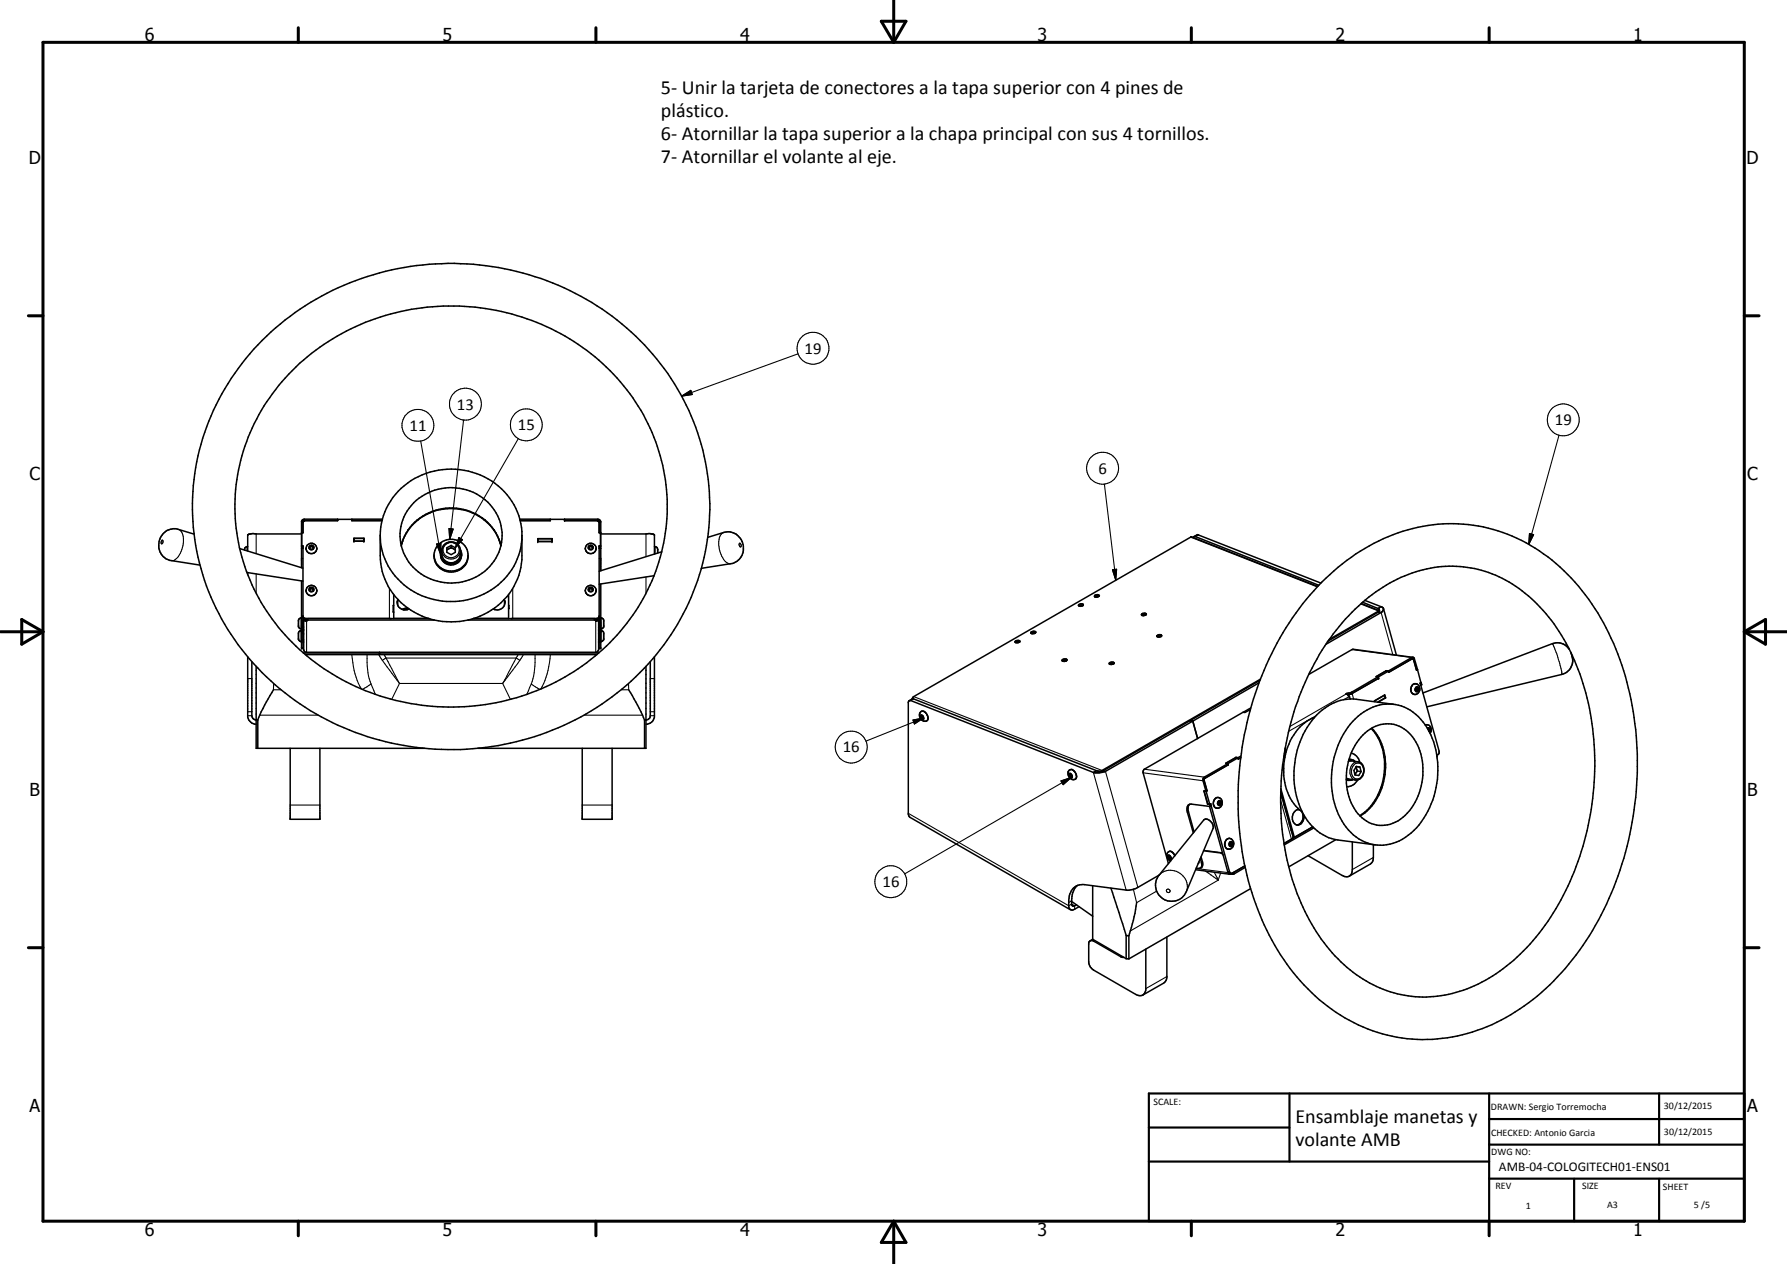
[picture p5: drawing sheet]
<svg xmlns="http://www.w3.org/2000/svg" width="420mm" height="297mm" viewBox="0 0 420 297" stroke-linecap="round" stroke-linejoin="round" font-family="sans-serif">
<g fill="none" stroke="#000" stroke-width=".35">
<path d="M61.6 80a63.6 63.6 0 0 1 86.9-1.9 54.7 54.7 0 0 1-.1 82 63.6 63.6 0 0 1-86.8-2.1 56.2 56.2 0 0 1-13.1-20.3 54.6 54.6 0 0 1 13.1-57.7zM67.9 87.9a53.3 53.3 0 0 1 78 1.8 44.6 44.6 0 0 1-3.3 62.1 53.3 53.3 0 0 1-45.9 13.6 49.9 49.9 0 0 1-38.8-31.2 44.6 44.6 0 0 1 10-46.3zM97.3 118.2a12.3 12.3 0 0 1 20.3 4.6 11.3 11.3 0 0 1-10.6 14.1 11.6 11.6 0 0 1-12.9-12.4 10.7 10.7 0 0 1 3.2-6.3zM45.6 125.5l-3.6-1.1a3.8 3.8 0 0 0-4.6 2.8 3.8 3.8 0 0 0 2.9 4.5l6.7 1.1M56.3 128.9l14.9 4.6M58.1 134.5l13.1 2.1M58.2 134.5v.5M58.2 128.4a.73 .73 0 0 0-.7 .8M58.4 125.6h-.1M70.9 125.5l-11.6-.1-.7 .1-.4 .2v3.8M70.9 125.4h.1M70.9 128.3h.3v24h-.3v-15.8"/>
<path d="M70.9 125.1h.3M70.9 128.9h.3M71.3 122.6l-.1 .2M71.3 122.5l-.1 2.7h-.3v3.1M71.6 122.3l-.3 .2M72.9 128.5l-.1 .3M72.9 128.3v.2M72.9 138.2v.1M72.9 138.3l-.1 .4M73.4 128.4l-.5 .1M73.4 138.3h-.5M73.4 128.3l.3 .3-.2 .4-.4 .1-.3-.4 .1-.4"/>
<path d="M73.4 128.3h-.5M73.4 128.3v.1M73.4 138.1v.2M73.4 128.4l.2 .3M73.4 138.1l.3 .4-.2 .4-.4 .1-.3-.4 .1-.4M73.4 138.1l-.5 .1M73.4 138.3l.2 .3M79.4 122.3h.1M79.4 122v.3M79.4 122v.3h-8l-.1 .2M82.7 122v.3h7.1M82.7 122.3h.1"/>
<path d="M82.8 122v.3M83.2 126.5h2.4v.7h-2.4zM83.2 126.5h2.3v.7M85.5 126.7h.1M89.4 125.8v4.8a15.8 15.8 0 0 0 12.7 15.1M89.4 125.8a16 16 0 0 0 14.6 15.5 16.7 16.7 0 0 0 18.5-12.6l.2-1.9M89.9 122l-18.7 .1-.3 .4v10.9M89.9 122a16.8 16.8 0 0 1 22.1-10.7 15.8 15.8 0 0 1 10.7 13.6v6.6a16.1 16.1 0 0 1-12.6 14.2M89.9 122l-.4 1.9-.1 1.9M92.6 139.7v5.7M94.5 127.6h.1M94.6 127.1h.1"/>
<path d="M94.6 127.2v.1M94.8 126.7l-.5 1.6M94.8 126.7l-.5 1.5M95.9 124.6h.1M95.9 124.6l-1.1 2.1M96 124.5h.1M96 124.6l-1.2 2.1M98.1 122.2h.1M98.1 122.2l-1.2 1.2-1 1.2M98.1 122.2a12.5 12.5 0 0 1 18.1 2.4M98.2 122.2l-1.2 1.1-1 1.3M98.2 122.2a12.6 12.6 0 0 1 15.7 0"/>
<path d="M102.9 128.1a4 4 0 0 1 5.8-.4 4 4 0 0 1 0 5.8 4 4 0 0 1-5.3 0 4 4 0 0 1-.5-5.4zM103.6 130.2a2.4 2.4 0 0 0 2.3 2.6M103.9 129.1a2.22 2.22 0 0 0 1.7 3.4M104.4 128.1a2.24 2.24 0 0 1 2.2-.7 2.24 2.24 0 0 1 1.6 1.8 2.31 2.31 0 0 1-1 2.7 2.31 2.31 0 0 1-2.9-.4 2.99 2.99 0 0 1-.3-2.7zM105.1 128.7l1-.5 .9 .5v1.1l-.9 .5-1-.5zM105.6 132.2v.3M105.6 132.5l.3 .3M105.8 132.2v.3M105.9 132.6v.2M106.1 128.7l-1 .5M106.1 128.2v.5M106.1 128.7l.9 .5"/>
<path d="M108.2 129.1l.3 1.4M108.5 130.5a2.15 2.15 0 0 1-2.5 2.1l-.2-.1M108.5 130.5a2.46 2.46 0 0 1-2.7 2M110.1 130.5a4 4 0 0 1-3.9 3.7 4 4 0 0 1-4.1-3.5M113.9 122.2h.1M113.9 122.2l1.7 1.8 1.4 2M116.1 124.5h.1M116.2 124.6h.1M116.2 124.6l.8 1.4M117 126l.8 2.3M117 126l.8 2.2M117.3 126.8v.1"/>
<path d="M117.4 127l.1 .1M117.6 127.6h.1M119.6 139.7v5.7M122.2 122l18.7 .1 .4 .5v11.6M126.4 126.6h3.4v.7h-3.4zM126.4 126.6h3.4v.7M129.4 122v.3h-7.1M129.4 122.3h.1M129.8 126.8h.1M129.8 126.9h.1M132.7 122v.3l8.1 .1 .1 2.8h.3v3.1M138.6 128.5l-.1 .3"/>
<path d="M138.6 128.3v.2M138.6 138.2v.1M138.6 138.3l-.1 .4M139.1 128.3l.2 .3-.1 .4-.5 .1-.3-.4 .2-.4M139.1 128.3h-.5M139.1 128.4l-.5 .1M139.1 128.3v.1M139.1 138.1v.2M139.1 128.4l.2 .3M139.1 138.1l.2 .4-.1 .4-.5 .1-.3-.4 .2-.4M139.1 138.1l-.5 .1M139.1 138.3h-.5"/>
<path d="M139.1 138.3l.2 .3M140.5 122.3l.4 .3M140.9 125.1h.4M140.9 128.9h.4M141.2 125.4h.1M141.3 125.5l11.6-.1 .7 .1 .3 .2v4.5M141.3 128.3h-.4v24h.4v-15.1M153.7 135.3l-12.8 2M153.9 128.4l.6 .4 .1 1.2M155.6 129.7l-14.7 4.5M166.4 126.3l3.7-1.2a3.6 3.6 0 0 1 4.7 3.3v.9a3.6 3.6 0 0 1-2.9 3.2l-7 1.1M257.4 140l.6-.3 .5 .3a.67 .67 0 0 1-1.2 .1z"/>
<path d="M280.7 126.1l-.2 .2M280.7 126.1h.4l29 11.4M280.7 126.1l.9-.5 29 11.4M309.8 137.8l-29.8-11.6-65.2 37.5-.4 .6M310.8 136.8a44.3 44.3 0 0 1 28.5-13.7 38.2 38.2 0 0 1 30.2 12.8 57 57 0 0 1 12.7 23.1 76.8 76.8 0 0 1-11.6 65.4 49.9 49.9 0 0 1-24.4 18.1 37.4 37.4 0 0 1-37.8-9.2 57.5 57.5 0 0 1-15.8-30.4 76.9 76.9 0 0 1 13.7-61zM58.2 154.3v14.2l.5 1a1.77 1.77 0 0 0 1.5 .7M59.2 155.5v12.7a1.14 1.14 0 0 0 1.4 1M60.2 156.6v19.3h39.7M70.9 145.2l-.6 .2-.1 .3v1.6a.58 .58 0 0 0 .7 .4M70.9 148.2l-.4 .1-.3 .4v1.6l.3 .4h.4M71.2 144.9l.1 .3M71.2 144.7l.2 .5 .3 .1 20.1 .1"/>
<path d="M71.2 145.8h.1M71.2 147.2h.1M71.2 148.8h.1M71.2 150.2h.1M71.3 145.2l.4 .4h.4M71.3 145.2v5.8l.1-.1M71.3 148.9l.1 .1M71.3 145.9l.1 .1M71.4 153.5h69.3M71.4 145.4v7.4l.5 .5h68.3l.5-.6v-7.3l-.3 .5-.3 .1v-.5l-.4-.1h-28.5M71.4 147.9l-.1 .1 .1 .1M71.4 150.4l-.1 .1"/>
<path d="M71.4 147.4h-.1M71.8 153.8h68.6M71.8 145.6l.3 .1M89.2 153.3v.5M92.4 143.8h.2M92.4 143.8l.2 .1M92.6 145.3h8.2M92.6 142.3h-.2v1.5M93.4 141.5a1.67 1.67 0 0 0 1.5 1.8M93.5 140.9l-.1 .8M93.6 140.9l-.2 .5M95.7 143v.3"/>
<path d="M95.7 142.8l-1.2 .4M95.9 142.9l-1 .4M96.2 143.1l-1.3 .2M100.9 145.4h-28.5l-.3 .1v.5l-.4-.1-.3-.4M102.1 145.7l-30 .1M102.1 145.7a19.1 19.1 0 0 0 8 0M110.1 145.7l30 .1M111.3 145.3h8.3M118.5 140.9l.2 .8M118.6 140.9a1.78 1.78 0 0 1-.5 2 1.78 1.78 0 0 1-2.1 .2M119.6 143h.1M119.6 142.3l.1 .7"/>
<path d="M119.7 143h-.1M140.3 145.6l-.2 .1M140.7 147.9l.2 .1M140.7 147.4h.2M140.7 150.9l.2 .1M140.7 150.4l.2 .1M140.8 148l-.1 .1M140.9 145.2l-.5 .4h-.3M140.9 144.9l-.5 .4-20.1 .1M140.9 145.9l-.2 .1M140.9 148.9l-.2 .1M141.3 145.2l.5 .2 .1 .3v1.7l-.3 .3h-.3"/>
<path d="M141.3 148.2l.5 .2 .1 .3v1.6l-.3 .4h-.3M151.9 156.6v19.3h-39.6M152.9 155.5v12.7a1.06 1.06 0 0 1-1.4 1M153.9 154.3v14.2a1.98 1.98 0 0 1-2 1.7M239.7 150.9l-.6-.1-.4 .2M239.7 150.9l-.9 .1M239.7 150.9l.1-.1a.6 .6 0 0 0-.6-.3 .6 .6 0 0 0-.5 .5h.1M242.5 148.5l.5-.2 .5 .2a.62 .62 0 0 1-.5 .4 .62 .62 0 0 1-.6-.3zM243.4 148.7l-.4-.1-.5 .2M249.8 155.1l.4-.2 .7 .1a.65 .65 0 0 1-1.2 .2zM250.3 155.2l.3 .1M250.8 155.2l-.4-.1-.6 .2"/>
<path d="M254.7 142.3l-.8-.1-.2 .2M254.7 142.1a.7 .7 0 0 0-1.1 .2l.5 .2 .6-.2M254.7 142.1v.1M254.7 142.2v.1M258.4 140.1l-.4-.1-.6 .3M261.9 156l-.6 .2-.5-.1M261.9 156v-.1a.68 .68 0 0 0-1.1 0v.2M261.9 156l-.5-.1-.5 .2M268.4 144.3a.66 .66 0 0 1 1.1 .1l-.7 .3-.4-.1zM269.4 144.5l-.5-.1-.4 .2M272 149.4a.73 .73 0 0 1 1.1 0l-.1 .2-.5 .1zM273.1 149.5h-.8l-.2 .1"/>
<path d="M296.2 159.9l-36.9 21.3M296.4 159.6l-37.5 21.7M317.9 143.9a34.6 34.6 0 0 1 20.2-10.7 27.9 27.9 0 0 1 23.4 8.8 47.2 47.2 0 0 1 12.2 24.4 66.9 66.9 0 0 1-11.8 52.9 38.3 38.3 0 0 1-19.6 13.9 27.5 27.5 0 0 1-27.7-7.9 48.9 48.9 0 0 1-12.8-28 66.6 66.6 0 0 1 11.7-48.3l2.8-3.5zM320.1 141.8l4.2 1.7v-.4l-.3-.1M320.4 141.5l3.6 1.5M320.9 141.1l3.8 1.5M324 159l-6.1 3.6-1.2 .3M324 159l.1 .4M324.1 143.8l.6 .1M324.1 143.8l-11.9 6.9M324.1 159.4l-6.4 3.7-.8 .2M324.1 159.4l-6.1 3.5-1.2 .3"/>
<path d="M324.2 143.7l-.1 .1M324.4 143.6l-11.9 6.7M324.7 142.6l-.7 .4M324.7 142.6a.69 .69 0 0 1 .6 .7 .69 .69 0 0 1-.6 .6M324.7 143.9l-13 7.5M325.3 143l3 11M326 157.6l.4 .1M326 157.6l-2.5 1.4h.5M326.4 157.7l.1 .3M326.4 157.7l-2.3 1.4v.3M326.5 158h.1M332 154.8l.3 .2 .7 2.4 .3-.1-.8-2.6-.4-.2-5.7 3.2"/>
<path d="M332.1 154.8l-5.6 3.2M332.2 154.5l-14.1-1.9-10.4 5.9M333.2 157.4h.1M333.3 157.4l.8 3M333.3 157.4l-.2 .1-.9-2.7-5.7 3.2M369 152.6l-.3-.3a3.2 3.2 0 0 0-3.7-1l-30.5 11.6M369.3 153.4l.4 1.4a3.4 3.4 0 0 1-2.5 3.7l-31.8 7.6M60.6 169.2v6.7M64.3 162.1l-2.1 3.6-1.6 3.5M68.2 175.9v16.6h7v-16.6M136.9 175.9v16.6h7v-16.6M147.8 162.1l2.5 4.4 1.2 2.7"/>
<path d="M151.5 169.2v6.7M214.4 164.3h.4l43 16.8M214.4 164.3l-.6 .4M216.5 167.3a1.38 1.38 0 0 1 1.5 .4 1.38 1.38 0 0 1 .1 1.5 1.29 1.29 0 0 1-1.7-.2 1.29 1.29 0 0 1 .1-1.7zM216.5 168.4l.1-.3 .4 .2 .1 .4-.1 .3-.4-.2M216.5 168.4l.1 .4M216.7 168.2l-.2 .2M216.8 168.2l.1 .4M216.9 168.6l-.3 .2M216.9 168.6l.2 .1M279.8 169.4l.6 .1M280.4 169.5l1.2 4.1"/>
<path d="M280.4 169.5l-20.5 11.8M288.7 179.5l.1 .2M288.7 179.5l-5.8 3.3-.1 .5 .7 2.6 .3-.1-.7-2.6 .1-.3M288.7 179.5v.2l-5.5 3.2M288.7 179.7h.1M288.8 179.7l-5.6 3.2M290.6 178l-2.4 1.4 .5 .1M290.6 178l.5 .1M290.6 178v.1M291.1 178.1h-.5l-2.3 1.3M291.1 178.1l.1 .3M291.1 178.1l-2.4 1.4"/>
<path d="M291.1 178.4h.1M291.7 178.1l-.5 .3M291.7 177.7l-.6 .4M294 166.8l-1.3 .6h-.4l-23.4 13.4-.1 .8 5.9 21.3M294.1 166.4l-1.8 1M296 160.5l-15.6 9M302 176.7h.2M302.1 176.2v.9l-.3 .8M302.1 177.8l-.3 .6M302.2 175.8l.2 1M309.1 168.6a12.3 12.3 0 0 0-7 9.5 13.7 13.7 0 0 0 2.1 10.7l1.9 2M316.7 162.9l-.3 .2 .5 .2 .2 .4h.2"/>
<path d="M316.7 162.9v.3M317.1 178.9l2.2 .1a2.23 2.23 0 0 1 .8 3.7 1.52 1.52 0 0 1-1.4 .6l-2.1-.4M317.1 163.6l.2 .1M317.1 178.6h1.1l.4 .3M317.2 178.4l.5 .1M317.3 163.7l.1 .6M317.4 164.3l10.3 1.2M317.4 164.3a13.3 13.3 0 0 0-10.5 7.4 20.1 20.1 0 0 0 1.1 21.8 10.4 10.4 0 0 0 6.6 3.9l8.8 1.1M317.7 177l1.3 .7 .8 1.5M318 169.5a10.7 10.7 0 0 1 13-3 14.2 14.2 0 0 1 6.8 10.7 20.6 20.6 0 0 1-6 18.5 10.2 10.2 0 0 1-16.3-2.7 20.9 20.9 0 0 1 2.5-23.5zM320.5 172.7a7.4 7.4 0 0 1 12.4 1.7 14.7 14.7 0 0 1-3.6 18.1 7.2 7.2 0 0 1-10.5-1.9 14.8 14.8 0 0 1 1.7-17.9zM322.4 171.2a12.2 12.2 0 0 1 3.1 9.1 13.5 13.5 0 0 1-5.8 11.4"/>
<path d="M322.5 171.1a14 14 0 0 1 2.1 15 11.8 11.8 0 0 1-4.8 5.7M323.2 164.7v.2M323.2 164.7l2.3-1.3 .2 .6-1.8 1M325.7 164h.1M325.8 164l-1.8 1M325.8 164l-.2-.7-2.4 1.4M332.1 161a1.1 1.1 0 0 1 1.4-.1 1.1 1.1 0 0 1 .3 1.4 1.08 1.08 0 0 1-1.4 .9 1.08 1.08 0 0 1-.6-1.5zM333 161.6l.2 .1M333.2 161.7h.2M333.2 161.7v.5M333.2 162.2h.2M333.2 162.2l-.3 .1"/>
<path d="M333.4 161.7l-.2-.2-.4 .3v.5l.4 .2 .2-.3M333.4 161.7v.5M333.9 160.5l4.5 16-.1 .7-.4 .3M334.1 160.4l-.2 .1M334.1 160.4h.1M334.1 160.4l.2 .5-.3 .1-.1-.5M335.1 170.3a1.2 1.2 0 0 1 1.3 .6 1.2 1.2 0 0 1-.2 1.4M335.9 171.3l-.2-.1 .1-.1 .3 .3M335.9 171.3l.2 .1M335.9 171.3l-.1 .2M336 171.8h.1M336.1 171.4v.4"/>
<path d="M336.1 171.8l-.1 .1M337.9 177.7v.1M251.4 182.1l.1-.3 .4 .2 .1 .5-.1 .2-.4-.2M251.4 182.1l.1 .4M251.4 181a.9 .9 0 0 1 1.4 .5 .95 .95 0 0 1 .4 1 .95 .95 0 0 1-.9 .7 1.44 1.44 0 0 1-.9-2.2zM251.7 181.9l-.3 .2M251.7 181.9l.2 .4M251.9 182.3l-.4 .2M251.9 182.3l.1 .1M257.1 181.5l-42.9-16.9h-.4l-.2 .4v26.4l.2 .5 37.9 21.9M257.8 181.1l-.7 .4M257.8 181.1l1 .1"/>
<path d="M259.3 181.2l.6 .1M259.3 181.2h-.3M259.9 181.3l-1.4 .3-1.4-.1M279.7 189l-.4 .6v.8l1.4 5.1M279.7 189l-.6 .7v.8l1.5 5.2M279.7 189l4.9 .5M283 199.9l4.1 .5 .5 .5M283.1 183.2l.7 2.6M283.2 185.9l.8 3M283.2 192.6a1.75 1.75 0 0 1 2 2.1l-6.3 14.8a3.8 3.8 0 0 1-5.4 1.8 3.8 3.8 0 0 1-1-5.6zM283.2 182.9l-.1 .2M283.6 186l.8 3"/>
<path d="M283.6 186l-.5-.1 .8 3.1M283.7 185.8h.1M283.8 185.8l-.2 .2M283.9 189h.5M284 188.9l.4 .1M284 188.9l-.1 .1M284.4 189.5l4.3 15.5M284.4 189l.2 .5M284.6 188.9h.1M284.6 188.9l-.2 .1M284.6 188.9l4.5 16.1 .2 .2M284.6 188.9l.2 .5-.2 .1"/>
<path d="M285.8 187.6a1.17 1.17 0 0 1 1.4 .3 1.17 1.17 0 0 1 0 1.5 1.06 1.06 0 0 1-1.4 .4 1.06 1.06 0 0 1-.5-1.4zM286.6 188.3l.1 .1M286.7 188.4l.3 .1M286.7 188.4v.5M286.7 188.9h.3M286.7 188.9l-.2 .2M287 188.5l-.3-.2-.3 .2v.5l.3 .2 .3-.3M287 188.5v.4M288.3 197.4a1.12 1.12 0 0 1 1.5 0 1.12 1.12 0 0 1 .1 1.5 1.06 1.06 0 0 1-1.4 .6 1.06 1.06 0 0 1-.5-1.5zM289.3 198h.1M289.4 198.5h.3M289.4 198.5l-.2 .2"/>
<path d="M289.4 198l.3 .1M289.4 198v.5M289.7 198.1l-.3-.2-.3 .2v.5l.3 .2 .3-.3M289.7 198.1v.4M301.1 186.2l.4 1.4M301.1 186l3 10.8h.2M301.1 185.3l3.2 11.5M301.2 186.3l-.1 .1M301.3 186.9h.1M301.4 187.3h.1M301.5 187.6l.4 1.5M301.6 187.6h-.1"/>
<path d="M301.9 189.1l1.3 4.6M302 189.1h-.1M303.1 193.4h.1M303.2 193.7l.4 1.5M303.3 193.7h-.1M303.6 195.2l.5 1.6-2.2 1.4M303.7 195.2h-.1M305.3 190.2l.3 .1M305.5 190.2a1.91 1.91 0 0 0-1.6 1.7 1.91 1.91 0 0 0 1.1 2 1.86 1.86 0 0 0 1.5-2.4M305.9 190.6a1.97 1.97 0 0 1-1 3.2M308.6 194.3l-4.3 2.5M308.7 194.3l-6.8 3.9"/>
<path d="M308.9 194.6l-6.9 3.9M314.1 197.3l-11.1 6.4M316.6 183.2l.5 .2M316.6 183.3l.5 .1M317.6 183.2l.1 .1-.6 .1M317.8 183.2l.1 .1M318 197.8v6.5l-.2 1-.5 .6M318 183.2l-.1 .1M318.8 180.2l.3 1M319.1 181.2l.9 .1M319.1 181.2l-.5 .9M319.2 183.3a2.85 2.85 0 0 1-2.5 1.6"/>
<path d="M320 181.3l-.3-1-.8-.2-.6 1 .3 1M320 181.3l-.5 .9-.9-.1M322.9 198.5v3a1.65 1.65 0 0 1-.7 1.5l-4.9 2.9M324.8 185.4l-.3 .1M325 184.9l-.3 .2 .2-.1M252 211.8l4.9 3.5M253.4 208.1a4.9 4.9 0 0 0-1.3 4.8h.3l.7-.3M256.9 208.2v12.5M261.2 208.7l3.6 11.1M264.8 219.8l.6 .1M264.8 219.8v5.5M265.4 219.9v5.4"/>
<path d="M267.2 212.1a38.2 38.2 0 0 1-1.8 7.8M272.5 205.7l-5.5 3.1-1.7 .4-10.3-1.3a3.3 3.3 0 0 0-3.7 3.6v1.6a.84 .84 0 0 0 .5 .7 .84 .84 0 0 0 .9-.1l1-.6M274.6 201.3l.2-.3 .4 .3 .1 .4-.1 .2-.4-.2M274.6 201.3l.2 .4M274.6 201.3l.4-.1 .1 .3M275.1 201.5l-.3 .2M275.1 201.5l.1 .1M275.2 201.6h.1M276.3 201.1a1.07 1.07 0 0 0-1.7-.8 1.43 1.43 0 0 0 .6 2.1M281.1 204.4l8 1M281.9 202.6l-.2 .3M282.2 201.8l.3 .9a.9 .9 0 0 1-.7 1.4l-.5-.1"/>
<path d="M282.4 201.4l.4 1.8-.2 .6-.4 .2M287.4 200.4h.1M288.7 205l.8 .3M288.7 205l.4 .4M289.3 205.2l.2 .1M289.3 205.2l.1 .2M289.4 205.4h-.3M289.9 205.1l2.8-1.6-3.2 1.8M292.8 203.8l-2.6 1.6h-.8M294 208.8l-28.6 16.5M307.5 201.1l8.1 4.6 .9 .3 .8-.1M256.9 220.7l-.6 .4"/>
<path d="M256.9 220.7l7.9 4.6M264.2 225l-.7-.2-6.4-3.7a.7 .7 0 0 0-1.1 .5v4.6a2.34 2.34 0 0 0 1.1 1.8l9.9 5.7 .9 .3 .8-.2M264.8 225.3h.6M269.4 223.1v9.6l-.3 .8-.4 .3M274.4 220.2l-.1 9.9-.7 .9-4.9 2.8"/>
<circle cx="73.2" cy="138.8" r="1.25"/>
<circle cx="73.2" cy="128.9" r="1.24"/>
<circle cx="138.9" cy="128.9" r="1.26"/>
<circle cx="138.9" cy="138.8" r="1.25"/>
</g>
<g fill="none" stroke="#000" stroke-width=".25">
<path d="M109 98.7l-3.3 28M160.3 93.1l2.1-1.4 .4 1zM187.7 83.1l-27.4 10M98.9 103.7l4.7 26.5M121.9 103.1l-14.9 25.6M259.7 113.7l2.6 22.6M366.6 102.3l-7.2 25.6M38 127.8h.1M38 127a.41 .41 0 0 1 .4 .4 .41 .41 0 0 1-.4 .4l-.1-.4zM42 124.4a3.3 3.3 0 0 1 1 3.9 4.5 4.5 0 0 1-2.2 3.4h-.5M58.1 128.4v1.1M60.2 125.5v4.6"/>
<path d="M60.2 134.9v4.5M70.9 122.6h.3M70.9 131.2h.3M71.6 122.3h.1M71.6 122v.3M72 128.9a1.27 1.27 0 0 0 1.2 1.2 1.27 1.27 0 0 0 1.3-1.2M72 138.8a1.27 1.27 0 0 0 1.2 1.2 1.27 1.27 0 0 0 1.3-1.2M91.6 138.3v7.1M97.6 122.6h.1M102.6 127.8l1.1-.1-.1 2.5zM103.9 129.4a2.17 2.17 0 0 0 2.2 2 2.17 2.17 0 0 0 2.1-2M104.6 128.1a1.83 1.83 0 0 1 2.8-.1 1.83 1.83 0 0 1-.4 2.8 1.83 1.83 0 0 1-2.3-.3 1.83 1.83 0 0 1-.1-2.4z"/>
<path d="M105.6 124.2l.9 .1-.8 2.4zM107.9 126.3l.8 .5-1.7 1.9zM114.4 122.6h.1M120.6 138.3v7.1M137.6 128.9a1.27 1.27 0 0 0 1.3 1.2 1.27 1.27 0 0 0 1.3-1.2M137.6 138.8a1.27 1.27 0 0 0 1.3 1.2 1.27 1.27 0 0 0 1.3-1.2M140.5 122.3h.1M140.5 122v.3M140.9 122.6h.4M140.9 131.2h.4M151.9 125.5v5.3M151.9 135.6v3.8"/>
<path d="M154 128.4v1.8M170.1 125.1a2.86 2.86 0 0 0-1 3.4 4.9 4.9 0 0 0 2.3 4h.5M173.8 127.8l.1-.2a.48 .48 0 0 1 .4 .5 .48 .48 0 0 1-.3 .4zM261.6 133.9l.9-.1-.2 2.5zM279.9 126.2l29.8 11.7M281.8 125.7l-.7 .4M359.6 125.4l1 .2-1.2 2.3zM58.2 159.5h1M70.8 147.7h.1M70.8 150.7h.1M70.8 145.2v2.5M70.8 148.2v2.5"/>
<path d="M70.9 152.3h.3M70.9 148.5h.3M70.9 146.4h.3M71.9 145.3v.3M72.1 146v7.3M72.4 145.4v.3M82.7 153.8a18.7 18.7 0 0 0 2.3 8.1M86.3 153.8a16.1 16.1 0 0 0 .9 6.9M89.1 153.8l.8 1.4M89.9 155.2l4 5.4M90.3 153.8l.5 .8M90.8 154.6h30.6"/>
<path d="M90.8 154.6l3.1 6M90.8 154.6l-.9 .6M93.5 141v1.3M118.6 141v1.3M121.4 154.6l.8 .6M121.4 154.6l-3.2 6M121.8 153.8l-.4 .8M122.2 155.2l-4 5.4M123.1 153.8l-.9 1.4M125.8 153.8l-.2 4.3-.7 2.6M129.4 153.8a18.6 18.6 0 0 1-2.2 8.1M139.7 145.4v.3"/>
<path d="M140.1 146v7.3M140.2 145.3v.3M140.9 152.3h.4M140.9 148.5h.4M140.9 146.4h.4M141.3 147.7h.1M141.3 150.7h.1M141.3 145.2v2.5M141.3 148.2v2.5M152.9 159.5h1M317.9 152.7l14 1.8 .2 .3M319.9 141.9l4.2 1.7 .1 .2"/>
<path d="M324 143l.1 .4M324.3 143.5l-.1 .2M324.7 143.9l2.8 9.9M332.6 154.9l-.3 .1M365 151.3a25.9 25.9 0 0 1 2.1 6.2l.1 1M58.2 167.3h1M58.2 168.2h1M61.1 168.1h13.7M64.3 160.6v1.5h1.8M87.2 160.7l-2 1.3M87.2 160.7l1.1 2.5M93.9 160.6h24.3"/>
<path d="M93.9 160.6l-1.8 3.7M118.2 160.6l1.8 3.7M124.9 160.7l2 1.3M124.9 160.7l-1 2.5M137.3 168.1h13.8M147.8 160.6v1.5h-1.7M152.9 167.3h1M152.9 168.2h1M214.7 169.2l2.4-.5-2.1 1.4zM214.8 164.3l-.6 .3M214.8 163.7l44.3 17.4v.1M216.4 168a.64 .64 0 0 1 .7 .4 .64 .64 0 0 1-.1 .7l-.5-.3z"/>
<path d="M216.6 167.2a1.47 1.47 0 0 1 1.3 2.2M217.1 168.7l-13.5 5.5M309.4 168.2l-6.4 3.7M316.6 163.1l-13.3 7.6M317.1 163.7l-1.2 .7M317.9 162.9h.1M317.9 162.9l.4 1.4M317.9 162.6l.1 .3M318.5 179.6a1.28 1.28 0 0 1 1.4-.1 1.28 1.28 0 0 1 .7 1.2 1.8 1.8 0 0 1-1.9 2.3 2.16 2.16 0 0 1-.2-3.4zM319.3 179a2.28 2.28 0 0 0-1.9 1.6 2.28 2.28 0 0 0 .6 2.3l.7 .4M332.8 161.5l.6-.1 .2 .3-.2 .7a.53 .53 0 0 1-.7-.1 .53 .53 0 0 1 .1-.8zM332.9 160.7a1.3 1.3 0 0 0-1.1 1.1 1.3 1.3 0 0 0 .8 1.4"/>
<path d="M335.6 171.1l.4-.1 .2 .2 .1 .4-.2 .5M335.6 170.3h-.5M68.2 189.2h7M136.9 189.2h7M213.6 191.1l37.7 21.8 .7-.4 .7 .4v.8M249.5 183.5l2.4-.8-1.9 1.7zM251.4 181.7a.64 .64 0 0 1 .7 .4 .64 .64 0 0 1-.2 .7l-.5-.3zM251.5 180.9a1.47 1.47 0 0 1 1.3 2.2M251.9 182.7l-39.2 22.7M257.1 181.5l7.7 27.7M258.8 181.2h.2M259.9 181.3l7.6 27.2"/>
<path d="M268.8 181.6l14.1 1.9 .2-.2M269.1 180.8l14.1 1.8v.3M279.4 190.8l-.2 .1M283 199.8l4.2 .6M286.4 188.3a.57 .57 0 0 1 .8 .2 .57 .57 0 0 1-.3 .8 .57 .57 0 0 1-.7-.3 .57 .57 0 0 1 .2-.7zM286.5 187.4a1.31 1.31 0 0 0-1.2 1.1 1.31 1.31 0 0 0 .8 1.4M289.1 197.9l.1-.1a.57 .57 0 0 1 .6 .6 .57 .57 0 0 1-.7 .5l-.2-.4zM289.1 197a1.35 1.35 0 0 0-1.1 1.2 1.35 1.35 0 0 0 .8 1.4M301.1 188.1l2.5 9.1M252 211.7l-.7 .4M266.5 209l.7 3.1 4.7-2.7M272.5 205.7a3.9 3.9 0 0 1 4.7-.6 3.9 3.9 0 0 1 1.7 4.4"/>
<path d="M274.6 201a.71 .71 0 0 1 .7 .3 .71 .71 0 0 1 0 .8 .76 .76 0 0 1-.7-1.1zM274.8 200.2a1.13 1.13 0 0 1 1.4 1M281.3 204.1l7.4 .9M282.7 202.6l-.2 .1M283.4 204.7l3 2.1M285.5 205l.9 1.8M286.4 206.8l-20.6 12M287 205.1l-.6 1.7M287.2 200.4h-.1M287.2 200.4h.2M288.7 204.8l.4 .1M289.6 205.2l.1 .2"/>
<path d="M290.1 205l.1 .4M322.9 201.5l-4.9 2.8M257.4 221l-.3 .1M263.8 224.7l-.3 .1M274.4 229.5l-5 2.8"/>
<circle cx="98.3" cy="99.9" r="3.8"/>
<circle cx="109.4" cy="95" r="3.8"/>
<circle cx="123.7" cy="99.8" r="3.8"/>
<circle cx="191.2" cy="81.9" r="3.8"/>
<circle cx="367.6" cy="98.7" r="3.8"/>
<circle cx="259.3" cy="110" r="3.7"/>
<circle cx="73.2" cy="128.6" r=".61"/>
<circle cx="73.2" cy="138.5" r=".62"/>
<circle cx="138.9" cy="128.6" r=".62"/>
<circle cx="138.9" cy="138.5" r=".62"/>
<circle cx="200.1" cy="175.6" r="3.7"/>
<circle cx="209.5" cy="207.2" r="3.7"/>
<circle cx="274.7" cy="209.3" r=".43"/>
</g>
<g fill="#000">
<circle cx="70.9" cy="128.3" r=".18"/>
<circle cx="83.2" cy="126.7" r=".18"/>
<circle cx="83.2" cy="127.2" r=".18"/>
<circle cx="85.5" cy="127.2" r=".18"/>
<circle cx="126.4" cy="126.9" r=".18"/>
<circle cx="126.4" cy="127.3" r=".18"/>
<circle cx="126.4" cy="126.8" r=".18"/>
<circle cx="129.8" cy="127.3" r=".18"/>
<circle cx="132.7" cy="122.3" r=".18"/>
<circle cx="141.2" cy="128.3" r=".18"/>
<circle cx="70.2" cy="150.1" r=".18"/>
<circle cx="70.2" cy="147.1" r=".18"/>
<circle cx="70.9" cy="152.3" r=".18"/>
<circle cx="71.2" cy="152.3" r=".18"/>
<circle cx="72.1" cy="145.8" r=".18"/>
<circle cx="140.9" cy="147.2" r=".18"/>
<circle cx="140.9" cy="145.8" r=".18"/>
<circle cx="140.9" cy="148.8" r=".18"/>
<circle cx="140.9" cy="152.3" r=".18"/>
<circle cx="140.9" cy="150.2" r=".18"/>
<circle cx="141.3" cy="152.3" r=".18"/>
<circle cx="141.9" cy="147.1" r=".18"/>
<circle cx="141.9" cy="150.1" r=".18"/>
<circle cx="324.1" cy="159.1" r=".18"/>
<circle cx="324.1" cy="159.4" r=".18"/>
<circle cx="288.7" cy="179.5" r=".18"/>
<circle cx="325.5" cy="163.4" r=".18"/>
<circle cx="301.1" cy="186.1" r=".18"/>
</g>
<g fill="none" stroke="#000" stroke-width=".71">
<path d="M10.1 9.9h400v277.1h-400zM70.1 6.5v3.4M140.1 6.5v3.4M207.2 5h5.8l-2.9 4.9zM210.1 0v9.9M280.1 6.5v3.4M350.1 6.5v3.4M6.7 74.2h3.4M410.1 74.2h3.5M.1 148.5h10M5.1 145.6l5 2.9-5 2.9zM410.1 148.5h10"/>
<path d="M410.1 148.5l5-2.9v5.8zM6.7 222.7h3.4M410.1 222.7h3.5M70.1 287v3.4M140.1 287v3.4M210.1 287v10M210.1 287l2.9 5h-5.8zM280.1 287v3.4M350.1 287v3.4"/>
</g>
<path d="M270.1 257h140v30h-140zM303.2 257v16M350.1 257v30M390.1 257v12M270.1 265h33.1M270.1 273h80M350.1 277h60M350.1 269h60M350.1 263h60M370.1 277v10M390.1 277v10" fill="none" stroke="#000" stroke-width=".51"/>
<path d="M160.3 93.1l2.1-1.4 .4 1zM102.6 127.8l1.1-.1-.1 2.5zM105.6 124.2l.9 .1-.8 2.4zM107.9 126.3l.8 .5-1.7 1.9zM261.6 133.9l.9-.1-.2 2.5zM359.6 125.4l1 .2-1.2 2.3zM214.7 169.2l2.4-.5-2.1 1.4zM249.5 183.5l2.4-.8-1.9 1.7z" fill="#000"/>
<g font-size="4.7">
<text x="155.4" y="22.1">5- Unir la tarjeta de conectores a la tapa superior con 4 pines de</text>
<text x="155.4" y="27.5">plástico.</text>
<text x="155.4" y="32.9">6- Atornillar la tapa superior a la chapa principal con sus 4 tornillos.</text>
<text x="155.4" y="38.3">7- Atornillar el volante al eje.</text>
<text x="304.6" y="263.9">Ensamblaje manetas y</text>
<text x="304.6" y="269.3">volante AMB</text>
</g>
<g font-size="4.2">
<text x="34" y="9.6">6</text>
<text x="104" y="9.6">5</text>
<text x="174" y="9.6">4</text>
<text x="244" y="9.6">3</text>
<text x="314" y="9.6">2</text>
<text x="384" y="9.6">1</text>
<text x="6.8" y="38.7">D</text>
<text x="410.6" y="38.7">D</text>
<text x="7" y="112.9">C</text>
<text x="410.8" y="112.9">C</text>
<text x="7" y="187.1">B</text>
<text x="410.8" y="187.1">B</text>
<text x="7" y="261.4">A</text>
<text x="410.8" y="261.4">A</text>
<text x="34" y="290.4">6</text>
<text x="104" y="290.4">5</text>
<text x="174" y="290.4">4</text>
<text x="244" y="290.4">3</text>
<text x="314" y="290.4">2</text>
<text x="384" y="290.4">1</text>
</g>
<g font-size="3.9">
<text x="189.2" y="83.1">19</text>
<text x="96.3" y="101.3">11</text>
<text x="107.4" y="96.3">13</text>
<text x="121.8" y="101.1">15</text>
<text x="365.6" y="99.9">19</text>
<text x="258.3" y="111.3">6</text>
<text x="198.2" y="176.8">16</text>
<text x="207.5" y="208.5">16</text>
</g>
<text font-size="3.1" x="352.4" y="275.2">AMB-04-COLOGITECH01-ENS01</text>
<g font-size="2.4">
<text x="271.2" y="259.7">SCALE:</text>
<text x="350.6" y="260.8">DRAWN: Sergio Torremocha</text>
<text x="391.2" y="260.6">30/12/2015</text>
<text x="350.6" y="267">CHECKED: Antonio Garcia</text>
<text x="391.2" y="266.7">30/12/2015</text>
<text x="350.6" y="271.4">DWG NO:</text>
<text x="351.6" y="279.3">REV</text>
<text x="372" y="279.4">SIZE</text>
<text x="391" y="279.6">SHEET</text>
<text x="358.7" y="284.1">1</text>
<text x="377.9" y="283.8">A3</text>
<text x="398.3" y="283.8">5 /5</text>
</g>
</svg>
